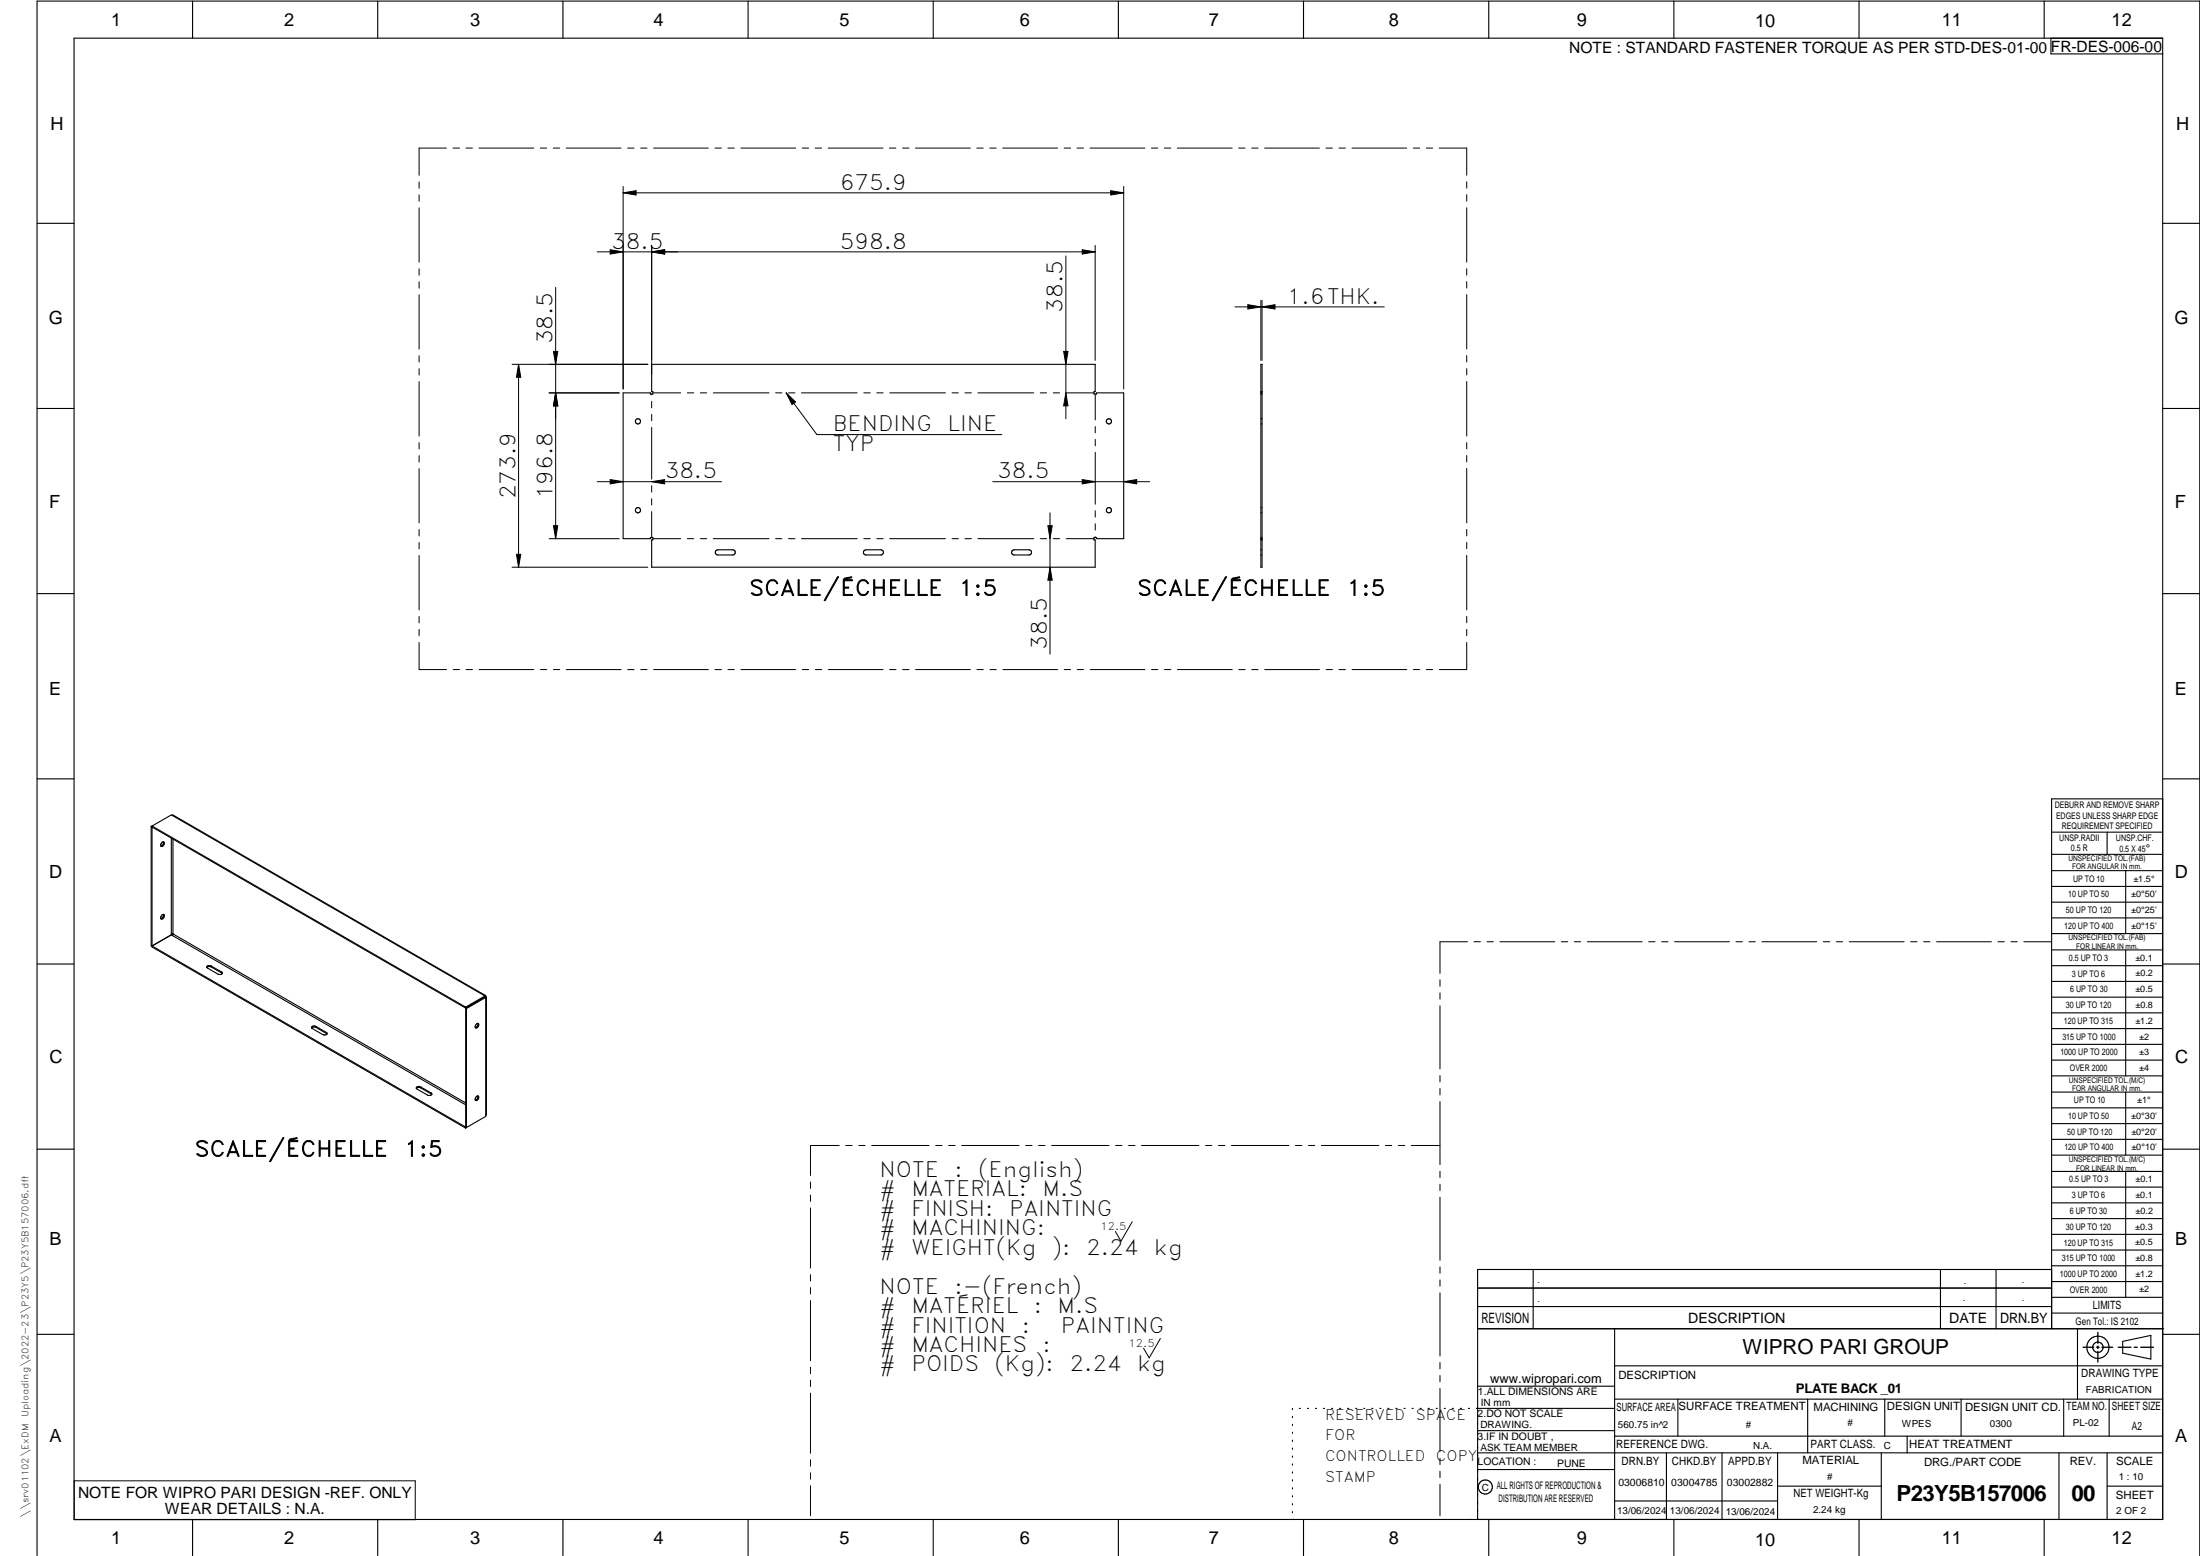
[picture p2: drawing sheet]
<svg xmlns="http://www.w3.org/2000/svg" width="594mm" height="420mm" viewBox="0 0 594 420" stroke-linecap="round" stroke-linejoin="round" font-family="sans-serif">
<g fill="none" stroke="#000" stroke-width=".3">
<path d="M20 10.3h564v400h-564zM52 .3v10M102 .3v10M152 .3v10M202 .3v10M252 .3v10M302 .3v10M352 .3v10M402 .3v10M452 .3v10M502 .3v10M552 .3v10"/>
<path d="M553.8 10.3v4.3h30.2M10 60.3h10M584 60.3h10M340.5 98.4h.3v54.8h-.3zM10 110.3h10M168.3 106.1h7.3v.3h.7v-.7h-.3v-7.3h119.7v7.3h-.3v.7h.7v-.3h7.3v39.4h-7.3v-.4h-.7v.7h.3v7.4h-119.7v-7.4h.3v-.7h-.7v.4h-7.3zM340.5 106.1h.3M340.5 105.7h.3M584 110.3h10M193.4 148.6l.5-.1h4a.7 .7 0 0 1 .6 .7 .7 .7 0 0 1-.6 .7l-4.3-.1-.4-.5zM233.4 148.6l.5-.1h4a.7 .7 0 0 1 .7 .7 .7 .7 0 0 1-.7 .7l-4.3-.1-.4-.5zM273.4 148.6l.4-.1h4a.7 .7 0 0 1 .8 .7 .7 .7 0 0 1-.8 .7l-4.2-.1-.4-.5z"/>
<path d="M340.5 145.5h.3M340.5 145.8h.3M10 160.3h10M584 160.3h10M10 210.3h10M584 215.7h-30v143.1M584 210.3h10M40.8 223.2v32.1l.3 .1M40.8 223.2l.3 .1M41.1 223.1l-.3 .1M41.1 223.3h.1M41.1 223.1v32.6l84.6 48.9"/>
<path d="M41.1 223.3l84.6 48.9M41.1 223.1l84.6 48.8M43.6 227.6a.43 .43 0 0 1 .6-.2 .43 .43 0 0 1 .1 .6l-.1 .3a.43 .43 0 0 1-.7 .3 .43 .43 0 0 1 0-.7zM44.1 227.3v.6l-.7 .6M46.3 226.3v26.1M46.5 220.2l.3-.1 84.2 48.7M46.5 220.2l-.2-.2-5.2 3.1M46.5 220.2l84.2 48.6M46.7 226.6v25.6M554 230.7h30M554 224.7h30M554 235.1h30"/>
<path d="M554 239.4h30M569 224.7v6M574 235.1v17M41.1 255.4l84.6 48.9M43.8 247.1l.3-.2a.68 .68 0 0 1 .1 .9 .68 .68 0 0 1-.8 .3l.1-.6zM44.1 246.9v.6l-.7 .6M46.3 252.2h.4M46.3 252.4l-5.2 3M46.3 252.4l.2 .2M46.5 252.6l79.2 45.7M46.7 252.2l79 45.6M46.7 252.2l-.2 .4"/>
<path d="M554 243.6h30M554 247.9h30M554 252.1h30M554 256.5h30M574 256.5v34M10 260.3h10M55.9 261.3l3.2 1.8h.7l.2-.3M57 260.8v.3M57 261.1l-.6-.1-.5 .2M57 261.1l2.9 1.6M57 260.8l2.9 1.7M57 260.8a.64 .64 0 0 0-.7-.1 .64 .64 0 0 0-.4 .6"/>
<path d="M59.9 262.5v.2M59.9 262.7l.1 .2M59.9 262.5l.1 .3M84.2 277.6l3.1 1.8 .5 .1 .5-.3M85.3 277.2v.2M85.3 277.4l-.6-.1-.5 .3M85.3 277.4l2.8 1.7M85.3 277.2a.67 .67 0 0 0-.7-.2 .67 .67 0 0 0-.4 .6M85.3 277.2l2.8 1.6M88.1 279.1l.2 .1M88.1 278.8l.2 .4M88.1 278.8v.3"/>
<path d="M125.7 271.9v32.7M125.7 272.2l.3 .1M126 272.3v32.2M129 276.3l-.1 .9-.6 .3M129 276.3l-.6 .6-.1 .6M129 276.3a.67 .67 0 0 1 .1 .9 .67 .67 0 0 1-.8 .3M130.7 268.8l.3 .1M131 269.2h.1M131 269.2l-5.3 3M131 268.9l-5.3 3M131 268.9v.3M131 269.2l.2 .1"/>
<path d="M131 268.8l.2 .3M131 268.8h-.3M131.2 269.1l.2 .2M131.2 269.1l-.2 .1M131.2 269.3v32.2l-5.2 3M131.2 269.3l-5.2 3M131.4 269.3v31.6l-.2 .3M131.4 269.3l-.2 .3M554 260.8h30M554 265h30M554 269.3h30M554 273.5h30"/>
<path d="M554 277.7h30M584 260.3h10M113.6 293.8l2.8 1.6M113.6 293.5l2.8 1.6M113.6 293.5v.3M113.6 293.8l-.7-.2-.5 .3M113.6 293.5a.64 .64 0 0 0-.7-.2 .64 .64 0 0 0-.4 .6l2.9 1.8a.65 .65 0 0 0 .8 .1 .65 .65 0 0 0 .4-.6l-.2-.1M116.4 295.1v.3M116.4 295.4l.2 .1M129 295.9v.6l-.7 .6M129 295.9l-.6 .6-.1 .6M129 295.9a.67 .67 0 0 1 .1 .9 .67 .67 0 0 1-.8 .3"/>
<path d="M554 282h30M554 286.3h30M554 290.5h30M554 294.9h30M554 299.1h30M574 294.9v17M10 310.3h10M125.7 304.3h.1M125.7 304.3l.3 .2M126 304.5l-.3 .1M554 303.4h30M554 307.7h30"/>
<path d="M554 311.9h30M554 316.3h30M574 316.3v34M584 310.3h10M554 320.5h30M554 324.8h30M554 329.1h30M554 333.3h30M554 337.5h30M399 358.8h185.3M399 352.8h155M399 347.8h155"/>
<path d="M414 342.8v16M436 358.8v51.5M524 342.8v16M539 342.8v16M554 342.8h-155v67.5M554 341.8h30M554 346.1h30M554 350.3h30M554 354.6h30M561 358.8v19M10 360.3h10M399 374.3h37"/>
<path d="M436 368.8h148M436 377.8h148M453.1 377.8v10M488.1 377.8v14.5M508.9 377.8v10M529.6 377.8v10M557.3 377.8v10M569.5 377.8v10M573.2 362.2l7.6-1.6v6.4l-7.6-1.6zM584 360.3h10M349 380.3v.3M349 382.4v.4"/>
<path d="M349 384.6v.3M349 386.7v.4M349 388.9v.3M349 391v.4M349 393.2v.3M349 395.3v.3M349 397.4v.4M349 399.6v.3M350.9 380.3h.3M353 380.3h.3M355.2 380.3h.3M357.4 380.3h.3"/>
<path d="M359.6 380.3h.3M361.7 380.3h.3M363.9 380.3h.3M366.1 380.3h.3M368.3 380.3h.3M370.4 380.3h.3M372.6 380.3h.3M374.8 380.3h.3M376.9 380.3h.4M379.1 380.3h.3M381.3 380.3h.3M383.4 380.3h.4"/>
<path d="M385.6 380.3h.4M387.8 380.3h.3M390 380.3h.3M392.1 380.3h.4M394.3 380.3h.4M396.5 380.3h.3M399 396.8h37M399 392.3h185M399 386.3h37M436 387.8h148M436 380.3h-37.3M450 392.3v18"/>
<path d="M465 392.3v18M480 392.3v18M508 392.3v18M515 387.8v4.5M556 392.3v18M569 392.3v18M52 410.3v9.8M102 410.3v9.8M152 410.3v9.8M202 410.3v9.8M252 410.3v9.8M302 410.3v9.8"/>
<path d="M349 401.7v.4M349 403.9v.3M349 406v.4M349 408.2v.3M352 410.3v9.8M402 410.3v9.8M436 405.3h44M452 410.3v9.8M480 401.3h28M502 410.3v9.8M552 410.3v9.8M569 401.3h15"/>
<path d="M10 420.1v-419.8h584v419.8"/>
<circle cx="172.3" cy="113.8" r=".71"/>
<circle cx="299.4" cy="113.8" r=".7"/>
<circle cx="172.3" cy="137.8" r=".71"/>
<circle cx="299.4" cy="137.8" r=".7"/>
<circle cx="566.5" cy="363.8" r="1.4"/>
<circle cx="566.5" cy="363.8" r="3"/>
<circle cx="401.1" cy="401.5" r="1.91"/>
</g>
<g fill="none" stroke="#000" stroke-width=".27">
<path d="M120.6 40h-7.4v7.3M122.3 40h1.8M125.8 40h1.8M129.3 40h14.8M145.9 40h1.7M149.4 40h1.7M152.9 40h14.8M169.5 40h1.7M173 40h1.7M176.5 40h14.8M193.1 40h1.7M196.5 40h1.8"/>
<path d="M200.1 40h14.8M216.6 40h1.7M220.1 40h1.8M223.6 40h14.8M240.2 40h1.7M243.7 40h1.7M247.2 40h14.8M263.8 40h1.7M267.3 40h1.7M270.8 40h14.8M287.4 40h1.7M290.8 40h1.8"/>
<path d="M294.4 40h14.8M310.9 40h1.7M314.4 40h1.8M317.9 40h14.8M334.5 40h1.7M338 40h1.7M341.5 40h14.8M358.1 40h1.7M361.6 40h1.7M365.1 40h14.8M381.6 40h1.8M385.1 40h1.8"/>
<path d="M388.6 40h7.5v7.3M113.2 49.1v1.7M113.2 52.6v1.7M113.2 56.1v14.7M168.3 52.1h135.1M168.3 50.3v54.8M168.3 52.1l3.5-.6v1.2zM299.9 51.5l3.5 .6-3.5 .6zM303.4 50.3v54.8M396.1 49.1v1.7M396.1 52.6v1.7M396.1 56.1v14.7"/>
<path d="M113.2 72.6v1.7M113.2 76.1v1.7M113.2 79.6v14.7M150 77.6v67.9M161.3 68h134.4M164.8 67.4l3.5 .6-3.5 .6zM176 68l3.5-.6v1.2zM176 66.3v34.7M287.8 69.1v44M292.2 67.4l3.5 .6-3.5 .6zM295.7 66.3v31M396.1 72.6v1.7"/>
<path d="M396.1 76.1v1.7M396.1 79.6v14.7M113.2 96.1v1.7M113.2 99.5v1.8M138.3 98.4h36.6M140 98.4v54.8M140 98.4l.6 3.5h-1.1zM149.5 94.9h1.1l-.6 3.5zM287.2 94.9h1.2l-.6 3.5zM333.5 82.9h40.3M337 82.3l3.5 .6-3.5 .5zM340.5 81.1v16.2"/>
<path d="M340.8 82.9l3.5-.6v1.1zM340.8 81.1v16.2M396.1 96v1.7M396.1 99.5v1.8M113.2 103v14.8M113.2 119.5v1.7M148.3 106.1h18.9M150 106.1l.6 3.5h-1.1zM176 106.4v.2M176 108.4v1.7M176 111.9v1.7M176 115.4v14"/>
<path d="M176.3 106.1h7.5M185.6 106.1h1.7M189.1 106.1h1.7M192.6 106.1h15.1M209.4 106.1h1.8M212.3 106.1l8.3 11.2h49.9M212.3 106.1l2.5 2.4-.9 .7zM212.9 106.1h1.8M216.4 106.1h15.1M233.2 106.1h1.8M236.8 106.1h1.7M240.3 106.1h15"/>
<path d="M257.1 106.1h1.7M260.6 106.1h1.7M264.1 106.1h15M280.9 106.1h1.7M284.4 106.1h1.7M287.8 106.1l.6 3.5h-1.2zM287.9 106.1h7.5M295.8 106.4v7M295.8 115.2v1.7M295.8 118.7v1.7M340.5 106.4h.1M340.5 113.1h.1"/>
<path d="M340.5 114.5h.1M340.7 106.4h.1M340.7 114.5h.1M340.7 113.1h.1M396.1 103v14.7M396.1 119.5v1.7M113.2 123v1.8M113.2 126.5v14.7M161.3 130.1h33.6M164.8 129.5l3.5 .6-3.5 .6zM176 130.1l3.5-.6v1.2zM176 131.1v1.8"/>
<path d="M176 134.7v1.7M176 138.2v6.9M268.1 130.1h42.3M283.5 138.5v38.1M292.2 129.5l3.6 .6-3.6 .6zM295.8 122.2v13.9M295.8 137.9v1.7M303.4 130.1l3.6-.6v1.2zM340.5 137.1h.1M340.5 138.5h.1M340.7 138.5h.1M340.7 137.1h.1"/>
<path d="M396.1 123v1.7M396.1 126.5v14.7M113.2 143v1.7M113.2 146.5v1.7M113.2 150v14.7M138.3 153.2h36.6M139.5 149.7h1.1l-.6 3.5zM148.3 145.5h18.9M149.5 141.9h1.1l-.6 3.6zM176.3 145.5h7.5M185.6 145.5h1.7M189.1 145.5h1.7"/>
<path d="M192.6 145.5h15.1M209.4 145.5h1.8M212.9 145.5h1.8M216.4 145.5h15.1M233.2 145.5h1.8M236.8 145.5h1.7M240.3 145.5h15M257.1 145.5h1.7M260.6 145.5h1.7M264.1 145.5h15M280.9 145.5h1.7M283 142h1.1l-.6 3.5z"/>
<path d="M283.5 153.2l.6 3.5h-1.1zM284.4 145.5h1.7M287.9 145.5h7.5M295.8 141.4v1.8M295.8 144.9v.2M340.5 145.1h.1M340.5 148.5h.1M340.5 149.9h.1M340.7 145.1h.1M340.7 148.5h.1M340.7 149.9h.1M396.1 143v1.7"/>
<path d="M396.1 146.5v1.7M396.1 150v14.7M113.2 173.5v7.3h7.4M113.2 166.5v1.7M113.2 170v1.7M396.1 166.4v1.8M396.1 169.9v1.8M396.1 173.4v7.4h-7.4M122.4 180.8h1.7M125.9 180.8h1.7M129.4 180.8h14.8M145.9 180.8h1.8"/>
<path d="M149.4 180.8h1.8M152.9 180.8h14.8M169.5 180.8h1.7M173 180.8h1.7M176.5 180.8h14.8M193.1 180.8h1.7M196.6 180.8h1.7M200.1 180.8h14.8M216.7 180.8h1.7M220.1 180.8h1.8M223.6 180.8h14.9M240.2 180.8h1.7"/>
<path d="M243.7 180.8h1.8M247.2 180.8h14.8M263.8 180.8h1.7M267.3 180.8h1.7M270.8 180.8h14.8M287.4 180.8h1.7M290.9 180.8h1.7M294.4 180.8h14.8M311 180.8h1.7M314.4 180.8h1.8M317.9 180.8h14.9M334.5 180.8h1.7"/>
<path d="M338 180.8h1.7M341.5 180.8h14.8M358.1 180.8h1.7M361.6 180.8h1.7M365.1 180.8h14.8M381.7 180.8h1.7M385.2 180.8h1.7M396.3 254.3h-7.5v8.5M398 254.3h1.8M401.5 254.3h1.8M405 254.3h14.9M421.6 254.3h1.7"/>
<path d="M425.1 254.3h1.7M428.6 254.3h14.8M445.2 254.3h1.7M448.7 254.3h1.7M452.2 254.3h14.8M468.8 254.3h1.7M472.3 254.3h1.7M475.8 254.3h14.8M492.4 254.3h1.7M495.9 254.3h1.7M499.4 254.3h14.8M515.9 254.3h1.8"/>
<path d="M519.4 254.3h1.8M522.9 254.3h14.9M539.5 254.3h1.7M543 254.3h1.7M546.5 254.3h7.4M388.8 264.6v1.7M388.8 268.1v1.7M388.8 271.6v17M388.8 290.4v1.8M388.8 293.9v1.8M388.8 297.4v17.1M218.9 319.2v1.7"/>
<path d="M226.6 309.3h-7.7v8.1M228.4 309.3h1.7M231.9 309.3h1.7M235.4 309.3h15.5M252.7 309.3h1.7M256.2 309.3h1.7M259.7 309.3h15.5M277 309.3h1.7M280.5 309.3h1.7M284 309.3h15.5M301.2 309.3h1.8M304.8 309.3h1.7"/>
<path d="M308.2 309.3h15.6M325.5 309.3h1.8M329 309.3h1.8M332.5 309.3h15.6M349.8 309.3h1.8M353.3 309.3h1.7M356.8 309.3h15.5M374.1 309.3h1.7M377.6 309.3h1.7M381.1 309.3h7.7M388.8 316.3v1.7M388.8 319.8v1.7"/>
<path d="M218.9 322.7v1.7M218.9 326.2v16.2M305.7 329.9l-3 5.3-1.5-2.7M388.8 323.3v17M218.9 344.2v1.7M218.9 347.7v1.7M218.9 351.2v16.2M388.8 342.1v1.7M388.8 345.6v1.7M388.8 349.1v17.1M218.9 369.2v1.7M218.9 372.7v1.7"/>
<path d="M218.9 376.2v16.2M313.3 361.4l-3 5.3-1.5-2.7M388.8 367.9v1.8M388.8 371.4v1.7M388.8 374.9v17.1M20 399.9h92.1v10.5h-92.1zM218.9 394.2v1.7M218.9 397.7v1.7M388.8 393.8v1.7M388.8 397.3v1.7M218.9 401.2v8.1M388.8 400.8v8.5"/>
</g>
<path d="M566.5 359.8v2.9M562.5 363.8h2.9M566.1 363.8h.8M566.5 363.5v.7M566.5 364.9v2.9M567.6 363.8h2.9M572 363.8h3.4M576.3 363.8h.9M578.1 363.8h3.4" fill="none" stroke="#000" stroke-width=".36"/>
<g fill="#000">
<path d="M168.3 52.1l3.5-.6v1.2zM299.9 51.5l3.5 .6-3.5 .6zM164.8 67.4l3.5 .6-3.5 .6zM176 68l3.5-.6v1.2zM292.2 67.4l3.5 .6-3.5 .6zM149.5 94.9h1.1l-.6 3.5zM287.2 94.9h1.2l-.6 3.5zM337 82.3l3.5 .6-3.5 .5zM340.8 82.9l3.5-.6v1.1zM140 98.4l.6 3.5h-1.1zM150 106.1l.6 3.5h-1.1zM212.3 106.1l2.5 2.4-.9 .7z"/>
<path d="M287.8 106.1l.6 3.5h-1.2zM164.8 129.5l3.5 .6-3.5 .6zM176 130.1l3.5-.6v1.2zM292.2 129.5l3.6 .6-3.6 .6zM303.4 130.1l3.6-.6v1.2zM139.5 149.7h1.1l-.6 3.5zM149.5 141.9h1.1l-.6 3.6zM283.5 153.2l.6 3.5h-1.1zM283 142h1.1l-.6 3.5z"/>
</g>
<g font-size="6">
<text x="512.1" y="405.2">P23Y5B157006</text>
<text x="559.4" y="405.2">00</text>
</g>
<g font-size="5.7">
<text x="226.8" y="51.2">675.9</text>
<text x="165.1" y="67.1">38.5</text>
<text x="226.8" y="67.1">598.8</text>
<text x="347.5" y="82">1.6THK.</text>
<text x="286.9" y="84.4" transform="rotate(-90 286.9 84.4)">38.5</text>
<text x="149.2" y="92.9" transform="rotate(-90 149.2 92.9)">38.5</text>
<text x="224.9" y="116.5">BENDING</text>
<text x="255.8" y="116.5">LINE</text>
<text x="224.9" y="121.7">TYP</text>
<text x="179.5" y="129.2">38.5</text>
<text x="269.3" y="129.2">38.5</text>
<text x="139.2" y="134.8" transform="rotate(-90 139.2 134.8)">273.9</text>
<text x="149.2" y="134.8" transform="rotate(-90 149.2 134.8)">196.8</text>
<text x="202.3" y="160.8">SCALE/ÉCHELLE</text>
<text x="258.9" y="160.8">1:5</text>
<text x="307.1" y="160.8">SCALE/ÉCHELLE</text>
<text x="363.7" y="160.8">1:5</text>
<text x="282.7" y="175.4" transform="rotate(-90 282.7 175.4)">38.5</text>
<text x="52.6" y="312.3">SCALE/ÉCHELLE</text>
<text x="109.1" y="312.3">1:5</text>
<text x="237.5" y="317.8">NOTE</text>
<text x="257.7" y="317.8">:</text>
<text x="264.2" y="317.8">(English)</text>
<text x="237.5" y="323.1">#</text>
<text x="246.1" y="323.1">MATERIAL:</text>
<text x="281.5" y="323.1">M.S</text>
<text x="237.5" y="328.3">#</text>
<text x="246.1" y="328.3">FINISH:</text>
<text x="272.5" y="328.3">PAINTING</text>
<text x="237.5" y="333.6">#</text>
<text x="246.1" y="333.6">MACHINING:</text>
<text x="237.5" y="338.8">#</text>
<text x="246.1" y="338.8">WEIGHT(Kg</text>
<text x="284" y="338.8">):</text>
<text x="293.3" y="338.8">2.24</text>
<text x="311.6" y="338.8">kg</text>
<text x="237.5" y="349.3">NOTE</text>
<text x="257.7" y="349.3">:-(French)</text>
<text x="237.5" y="354.6">#</text>
<text x="237.5" y="359.8">#</text>
<text x="246.1" y="354.6">MATÉRIEL</text>
<text x="246.1" y="359.8">FINITION</text>
<text x="275.9" y="359.8">:</text>
<text x="279.2" y="354.6">:</text>
<text x="285.6" y="354.6">M.S</text>
<text x="286.5" y="359.8">PAINTING</text>
<text x="237.5" y="365.1">#</text>
<text x="246.1" y="365.1">MACHINES</text>
<text x="281.6" y="365.1">:</text>
<text x="237.5" y="370.3">#</text>
<text x="246.1" y="370.3">POIDS</text>
<text x="268.6" y="370.3">(Kg):</text>
<text x="288.8" y="370.3">2.24</text>
<text x="307.1" y="370.3">kg</text>
</g>
<text font-size="5.6" x="470.5" y="365.5">WIPRO PARI GROUP</text>
<g font-size="4.9">
<text x="30" y="7">1</text>
<text x="76.7" y="7">2</text>
<text x="127" y="7">3</text>
<text x="176.5" y="7">4</text>
<text x="226.7" y="7">5</text>
<text x="275.4" y="7">6</text>
<text x="326.4" y="7">7</text>
<text x="375" y="7">8</text>
<text x="425.8" y="7">9</text>
<text x="473.9" y="7.4">10</text>
<text x="524.3" y="7">11</text>
<text x="570.2" y="7">12</text>
<text x="13.6" y="35.2">H</text>
<text x="587.6" y="35.2">H</text>
<text x="13.2" y="87.5">G</text>
<text x="587.2" y="87.5">G</text>
<text x="13.3" y="137.1">F</text>
<text x="587.3" y="137.1">F</text>
<text x="13.3" y="187.6">E</text>
<text x="587.3" y="187.6">E</text>
<text x="13.3" y="237">D</text>
<text x="587.3" y="237">D</text>
<text x="13.4" y="287.1">C</text>
<text x="587.4" y="287.1">C</text>
<text x="13.4" y="336.3">B</text>
<text x="587.4" y="336.3">B</text>
<text x="13.4" y="389.3">A</text>
<text x="587.4" y="389.3">A</text>
<text x="30" y="417">1</text>
<text x="76.7" y="417">2</text>
<text x="127" y="417">3</text>
<text x="176.5" y="417">4</text>
<text x="226.7" y="417">5</text>
<text x="275.4" y="417">6</text>
<text x="326.4" y="417">7</text>
<text x="375" y="417">8</text>
<text x="425.8" y="417">9</text>
<text x="473.9" y="417.4">10</text>
<text x="524.3" y="417">11</text>
<text x="570.2" y="417">12</text>
</g>
<g font-size="4.2">
<text x="423.7" y="14.3">NOTE : STANDARD FASTENER TORQUE AS PER STD-DES-01-00</text>
<text x="553.8" y="14">FR-DES-006-00</text>
<text x="21.1" y="404.4">NOTE FOR WIPRO PARI DESIGN -REF. ONLY</text>
<text x="44.5" y="408.9">WEAR DETAILS : N.A.</text>
</g>
<g font-size="3.9">
<text x="357.8" y="383.4">RESERVED</text>
<text x="382.3" y="383.4">SPACE</text>
<text x="357.8" y="388.9">FOR</text>
<text x="357.8" y="394.5">CONTROLLED</text>
<text x="387.8" y="394.5">COPY</text>
<text x="357.8" y="400.1">STAMP</text>
</g>
<g font-size="3.8">
<text x="400.1" y="357.1">REVISION</text>
<text x="455.9" y="357.1">DESCRIPTION</text>
<text x="526.4" y="357.1">DATE</text>
<text x="540.1" y="357.1">DRN.BY</text>
</g>
<text font-size="3.6" x="485" y="376.2">PLATE BACK _01</text>
<text font-size="3.5" x="402.4" y="373.3">www.wipropari.com</text>
<g font-size="3.1">
<text x="565.2" y="353.5">LIMITS</text>
<text x="562" y="371.7">DRAWING TYPE</text>
<text x="437" y="372.3">DESCRIPTION</text>
<text x="436.5" y="380.9">SURFACE AREA</text>
<text x="453.3" y="380.9">SURFACE TREATMENT</text>
<text x="489.7" y="380.9">MACHINING</text>
<text x="509.5" y="380.9">DESIGN UNIT</text>
<text x="530.6" y="380.9">DESIGN UNIT CD.</text>
<text x="558" y="380.7">TEAM NO.</text>
<text x="570.3" y="380.7">SHEET SIZE</text>
<text x="575.6" y="386.1">A2</text>
<text x="436.4" y="391.1">REFERENCE DWG.</text>
<text x="437.9" y="395.5">DRN.BY</text>
<text x="451.5" y="395.5">CHKD.BY</text>
<text x="466.6" y="395.5">APPD.BY</text>
<text x="486.7" y="395.4">MATERIAL</text>
<text x="488.9" y="391">PART CLASS.</text>
<text x="515.6" y="391">HEAT TREATMENT</text>
<text x="519.6" y="395.9">DRG./PART CODE</text>
<text x="558.9" y="395.6">REV.</text>
<text x="571.4" y="395.6">SCALE</text>
<text x="484.3" y="404.3">NET WEIGHT-Kg</text>
<text x="571.4" y="404.7">SHEET</text>
</g>
<text font-size="3" x="579.5" y="230.1">°</text>
<g font-size="2.8">
<text x="297.2" y="332.1">12.5</text>
<text x="560.5" y="357.7">Gen Tol.: IS 2102</text>
<text x="304.8" y="363.6">12.5</text>
<text x="399.1" y="376.7">1.ALL DIMENSIONS ARE</text>
<text x="399" y="382.7">2.DO NOT SCALE</text>
<text x="399" y="388.7">3.IF IN DOUBT ,</text>
<text x="399" y="395.5">LOCATION :</text>
<text x="420.5" y="396">PUNE</text>
<text x="437" y="401.3">03006810</text>
<text x="451.3" y="401.2">03004785</text>
<text x="466.3" y="401.3">03002882</text>
<text x="404.2" y="402">ALL RIGHTS OF REPRODUCTION &amp;</text>
<text x="404.7" y="405.4">DISTRIBUTION ARE RESERVED</text>
</g>
<g font-size="2.7">
<text x="563.2" y="376.2">FABRICATION</text>
<text x="399.9" y="379.7">IN mm</text>
<text x="399.8" y="385.7">DRAWING.</text>
<text x="436.9" y="385.5">560.75 in^2</text>
<text x="471.4" y="385.6">#</text>
<text x="498.9" y="385.1">#</text>
<text x="513.6" y="385.3">WPES</text>
<text x="537.3" y="385.2">0300</text>
<text x="559.7" y="385.2">PL-02</text>
<text x="399.8" y="391.8">ASK TEAM MEMBER</text>
<text x="473.4" y="391.2">N.A.</text>
<text x="508.7" y="391.2">C</text>
<text x="493.4" y="399.6">#</text>
<text x="572.1" y="399.8">1 : 10</text>
<text x="400.1" y="402.5">C</text>
<text x="436.7" y="408.7">13/06/2024</text>
<text x="450.9" y="408.8">13/06/2024</text>
<text x="466" y="409">13/06/2024</text>
<text x="489.6" y="408.5">2.24 kg</text>
<text x="571.5" y="408.7">2 OF 2</text>
</g>
<g font-size="2.5">
<text x="559.2" y="229.9">0.5 R</text>
<text x="572.3" y="230.1">0.5 X 45</text>
<text x="559.4" y="323.5">3 UP TO 6</text>
<text x="558.9" y="327.8">6 UP TO 30</text>
<text x="557.8" y="332">30 UP TO 120</text>
<text x="415.2" y="346.4">.</text>
<text x="530.3" y="346.6">.</text>
<text x="545.9" y="346.4">.</text>
<text x="415.2" y="351.5">.</text>
<text x="530.1" y="351.3">.</text>
<text x="545.9" y="351.4">.</text>
</g>
<g font-size="2.4">
<text x="554.9" y="218.3">DEBURR AND REMOVE SHARP</text>
<text x="555.2" y="221.1">EDGES UNLESS SHARP EDGE</text>
<text x="556.1" y="227.2">UNSP.RADII</text>
<text x="556.8" y="223.8">REQUIREMENT SPECIFIED</text>
<text x="571.4" y="227">UNSP.CHF.</text>
<text x="559.8" y="238">UP TO 10</text>
<text x="576.1" y="238.1">±1.5°</text>
<text x="558.5" y="242.3">10 UP TO 50</text>
<text x="575.5" y="242.3">±0°50'</text>
<text x="557.4" y="250.8">120 UP TO 400</text>
<text x="557.9" y="246.5">50 UP TO 120</text>
<text x="575.5" y="250.8">±0°15'</text>
<text x="575.5" y="246.6">±0°25'</text>
<text x="558.7" y="259.4">0.5 UP TO 3</text>
<text x="559.5" y="263.7">3 UP TO 6</text>
<text x="576.6" y="259.4">±0.1</text>
<text x="576.6" y="263.7">±0.2</text>
<text x="559" y="268">6 UP TO 30</text>
<text x="576.6" y="268">±0.5</text>
<text x="557.9" y="272.2">30 UP TO 120</text>
<text x="576.6" y="272.2">±0.8</text>
<text x="556.9" y="280.7">315 UP TO 1000</text>
<text x="557.3" y="276.5">120 UP TO 315</text>
<text x="576.6" y="276.5">±1.2</text>
<text x="577.7" y="280.7">±2</text>
<text x="556.4" y="284.9">1000 UP TO 2000</text>
<text x="577.6" y="285">±3</text>
<text x="558.9" y="289.2">OVER 2000</text>
<text x="577.7" y="289.3">±4</text>
<text x="560" y="297.9">UP TO 10</text>
<text x="577.1" y="297.9">±1°</text>
<text x="558.5" y="302.1">10 UP TO 50</text>
<text x="575.5" y="302.2">±0°30'</text>
<text x="557.5" y="310.6">120 UP TO 400</text>
<text x="558.2" y="306.4">50 UP TO 120</text>
<text x="575.5" y="310.6">±0°10'</text>
<text x="575.5" y="306.4">±0°20'</text>
<text x="558.8" y="319.2">0.5 UP TO 3</text>
<text x="576.6" y="323.5">±0.1</text>
<text x="576.6" y="319.3">±0.1</text>
<text x="576.7" y="327.8">±0.2</text>
<text x="576.6" y="332">±0.3</text>
<text x="556.8" y="340.6">315 UP TO 1000</text>
<text x="557.3" y="336.3">120 UP TO 315</text>
<text x="576.6" y="336.3">±0.5</text>
<text x="576.6" y="340.6">±0.8</text>
<text x="556.2" y="344.8">1000 UP TO 2000</text>
<text x="576.6" y="344.8">±1.2</text>
<text x="558.9" y="349">OVER 2000</text>
<text x="577.7" y="349">±2</text>
<text x="7.7" y="382.7" transform="rotate(-90 7.7 382.7)">Uploading\2022-23\P23Y5\P23Y5B157006.dft</text>
<text x="7.7" y="409.9" transform="rotate(-90 7.7 409.9)">\\srv01102\ExDM</text>
</g>
<g font-size="2.1">
<text x="558.6" y="232.4">UNSPECIFIED TOL.(FAB)</text>
<text x="559.5" y="234.8">FOR ANGULAR IN mm.</text>
<text x="558.6" y="254">UNSPECIFIED TOL.(FAB)</text>
<text x="560.7" y="256.3">FOR LINEAR IN mm.</text>
<text x="558.7" y="292.4">UNSPECIFIED TOL.(M/C)</text>
<text x="559.6" y="294.7">FOR ANGULAR IN mm.</text>
<text x="558.7" y="313.8">UNSPECIFIED TOL.(M/C)</text>
<text x="560.6" y="316.2">FOR LINEAR IN mm.</text>
</g>
</svg>
